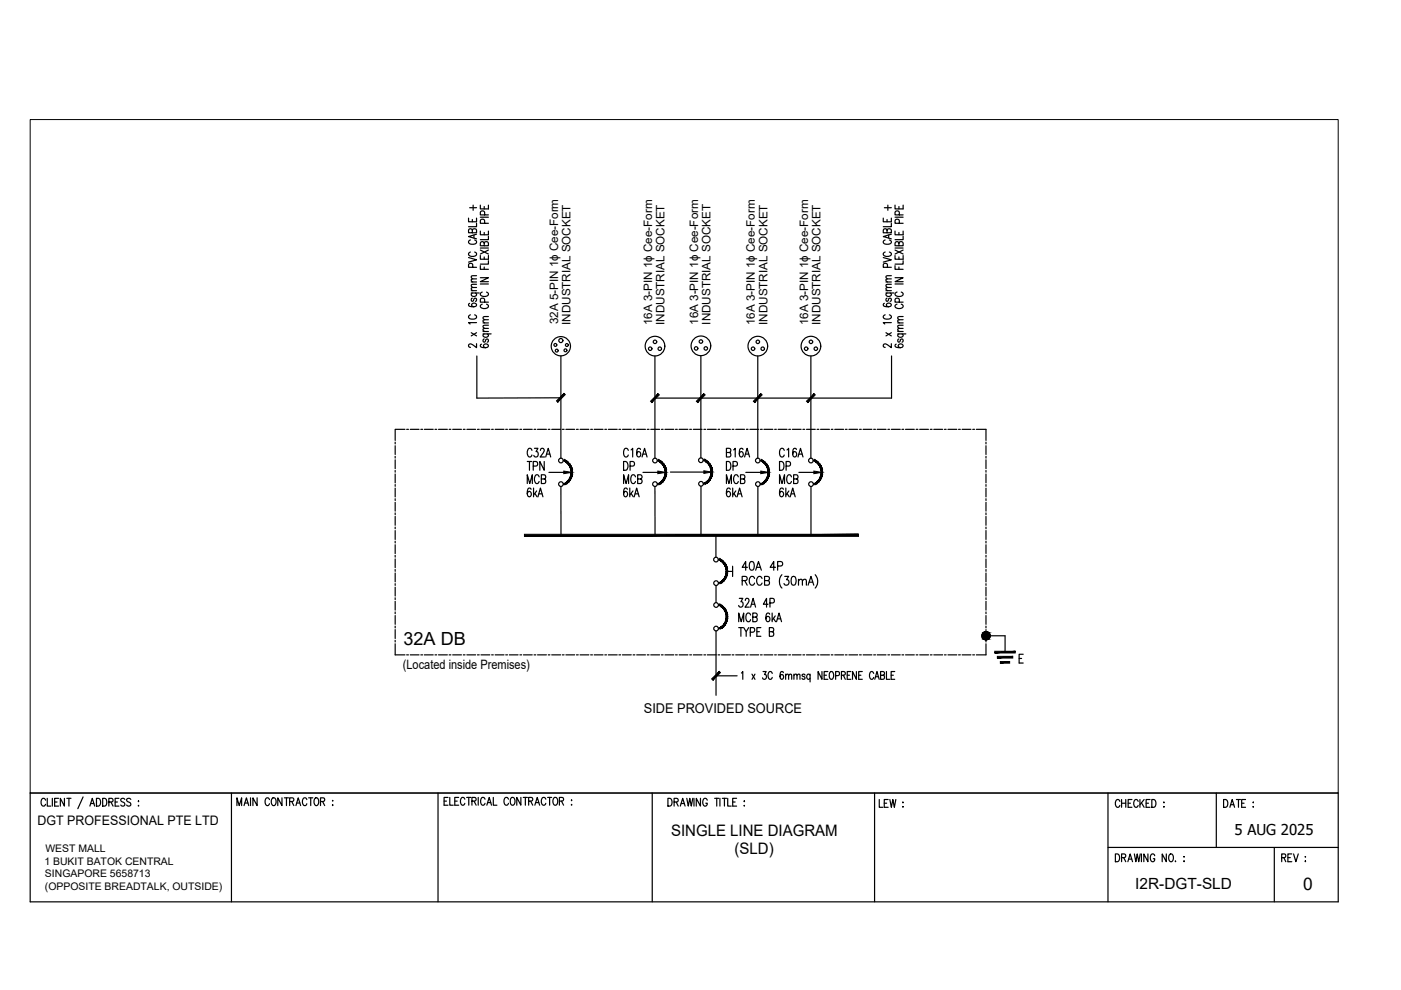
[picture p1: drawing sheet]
<svg xmlns="http://www.w3.org/2000/svg" width="297mm" height="210mm" viewBox="0 0 297 210" stroke-linecap="round" stroke-linejoin="round" font-family="sans-serif">
<!-- layer: SLD -->
<g fill="#000" stroke="#000" stroke-width=".21">
<path d="M119.5 99.9l1.7 .3-1.7 .2zM139.5 99.9l1.7 .3-1.7 .2zM149.2 99.8l1.7 .3-1.7 .3zM161.3 99.9l1.7 .3-1.7 .2zM172.6 99.9l1.7 .3-1.7 .2z"/>
<path d="M111.2 113.3v.4l70.8-.4zM111.2 113.7l70.8-.4v.4z"/>
</g>
<!-- layer: SLD-LINE -->
<g fill="none" stroke="#000" stroke-width=".25">
<path d="M118.9 75.5v21.6M138.9 75.5v21.6M148.6 75.4v21.7M160.7 75.5v21.6M171.9 75.5v21.6M118.9 103.2v10.3M138.9 103.2v10.3M148.6 103.1v10.3M151.8 113.5v4.6M160.7 103.2v10.3M171.9 103.2v10.3M151.8 124.1v3.7"/>
<path d="M151.8 133.8v13.6"/>
</g>
<!-- layer: E-SLD-LEGENDF -->
<g fill="#000" stroke="#000" stroke-width=".21">
<path d="M208.9 135.6h.4zM208.9 134h.3z"/>
<path d="M119.6 102.5h.6l-.4 .3zM119.6 102.5h.6l-.2-.2zM120 102.3l.5-.1-.3 .3zM120 102.3l.5-.1-.2-.2zM120.3 102l.5-.1-.3 .3zM120.6 101.7l-.3 .3 .5-.1zM120.6 101.7l.5-.2-.3 .4zM120.8 101.4l-.2 .3 .5-.2zM120.8 101.4l.4-.3-.1 .4zM121 101l-.2 .4 .4-.3zM121 101l.4-.4-.2 .5zM121.1 100.6l-.1 .4 .4-.4zM121.4 100.2v.4h-.3zM121.1 100.2v.4l.3-.4zM121.4 99.7v.5h-.3zM121.1 99.7v.5l.3-.5zM121.2 99.2l.2 .5h-.3zM121 99.3l.1 .4 .1-.5zM121.1 98.8l.1 .4-.2 .1zM120.8 98.9l.2 .4 .1-.5zM120.8 98.4l.3 .4-.3 .1zM120.6 98.6l.2 .3v-.5zM120.5 98.1l.3 .3-.2 .2zM120.5 98.1l-.2 .2 .3 .3zM120.2 97.8l.3 .3-.2 .2zM120.2 97.8l-.2 .2 .3 .3zM119.8 97.5l.4 .3-.2 .2zM119.8 97.5l-.2 .3 .4 .2z"/>
<path d="M139.6 102.5h.5l-.4 .3zM139.6 102.5h.5l-.2-.2zM139.9 102.3l.6-.1-.4 .3zM139.9 102.3l.6-.1-.3-.2zM140.2 102l.6-.1-.3 .3zM140.5 101.7l-.3 .3 .6-.1zM140.5 101.7l.5-.2-.2 .4zM140.7 101.4l-.2 .3 .5-.2zM140.7 101.4l.5-.3-.2 .4zM140.9 101l-.2 .4 .5-.3zM140.9 101l.4-.4-.1 .5zM141 100.6l-.1 .4 .4-.4zM141.3 100.2v.4h-.3zM141 100.2v.4l.3-.4zM141.3 99.7v.5h-.3zM141 99.7v.5l.3-.5zM141.2 99.2l.1 .5h-.3zM140.9 99.3l.1 .4 .2-.5zM141 98.8l.2 .4-.3 .1zM140.7 98.9l.2 .4 .1-.5zM140.8 98.4l.2 .4-.3 .1zM140.5 98.6l.2 .3 .1-.5zM140.5 98.1l.3 .3-.3 .2zM140.2 98.3l.3 .3v-.5zM140.1 97.8l.4 .3-.3 .2zM140.1 97.8l-.2 .2 .3 .3zM139.7 97.5l.4 .3-.2 .2zM139.7 97.5l-.1 .3 .3 .2z"/>
<path d="M149.3 102.5h.5l-.3 .2zM149.3 102.5h.5l-.1-.3zM149.7 102.2h.5l-.4 .3zM149.7 102.2h.5l-.2-.2zM150 102l.5-.2-.3 .4zM150.3 101.7l-.3 .3 .5-.2zM150.3 101.7l.5-.3-.3 .4zM150.5 101.3l-.2 .4 .5-.3zM150.5 101.3l.4-.3-.1 .4zM150.6 100.9l-.1 .4 .4-.3zM150.6 100.9l.4-.3-.1 .4zM150.7 100.5l-.1 .4 .4-.3zM151.1 100.1l-.1 .5-.3-.1zM150.8 100.1l-.1 .4 .4-.4zM151 99.6l.1 .5h-.3zM150.7 99.7l.1 .4 .2-.5zM150.9 99.2l.1 .4-.3 .1zM150.6 99.3l.1 .4 .2-.5zM150.8 98.8l.1 .4-.3 .1zM150.5 98.9l.1 .4 .2-.5zM150.5 98.4l.3 .4-.3 .1zM150.3 98.5l.2 .4v-.5zM150.2 98l.3 .4-.2 .1zM150.2 98l-.2 .2 .3 .3zM149.8 97.7l.4 .3-.2 .2zM149.8 97.7l-.1 .2 .3 .3zM149.5 97.4l.3 .3-.1 .2zM149.5 97.4l-.2 .3 .4 .2z"/>
<path d="M161.4 102.5h.5l-.4 .3zM161.4 102.5h.5l-.2-.2zM161.7 102.3l.6-.1-.4 .3zM161.7 102.3l.6-.1-.2-.2zM162.1 102l.5-.1-.3 .3zM162.3 101.7l-.2 .3 .5-.1zM162.3 101.7l.5-.2-.2 .4zM162.5 101.4l-.2 .3 .5-.2zM162.5 101.4l.5-.3-.2 .4zM162.7 101l-.2 .4 .5-.3zM162.7 101l.4-.4-.1 .5zM162.8 100.6l-.1 .4 .4-.4zM163.1 100.2v.4h-.3zM162.8 100.2v.4l.3-.4zM163.1 99.7v.5h-.3zM162.8 99.7v.5l.3-.5zM163 99.2l.1 .5h-.3zM162.7 99.3l.1 .4 .2-.5zM162.8 98.8l.2 .4-.3 .1zM162.5 98.9l.2 .4 .1-.5zM162.6 98.4l.2 .4-.3 .1zM162.3 98.6l.2 .3 .1-.5zM162.3 98.1l.3 .3-.3 .2zM162.3 98.1l-.2 .2 .2 .3zM161.9 97.8l.4 .3-.2 .2zM161.9 97.8l-.2 .2 .4 .3zM161.5 97.5l.4 .3-.2 .2zM161.5 97.5l-.1 .3 .3 .2z"/>
<path d="M172.6 102.5h.6l-.4 .3zM172.6 102.5h.6l-.2-.2zM173 102.3l.5-.1-.3 .3zM173 102.3l.5-.1-.2-.2zM173.3 102l.5-.1-.3 .3zM173.6 101.7l-.3 .3 .5-.1zM173.6 101.7l.5-.2-.3 .4zM173.8 101.4l-.2 .3 .5-.2zM173.8 101.4l.5-.3-.2 .4zM174 101l-.2 .4 .5-.3zM174 101l.4-.4-.1 .5zM174.1 100.6l-.1 .4 .4-.4zM174.4 100.2v.4h-.3zM174.1 100.2v.4l.3-.4zM174.4 99.7v.5h-.3zM174.1 99.7v.5l.3-.5zM174.3 99.2l.1 .5h-.3zM174 99.3l.1 .4 .2-.5zM174.1 98.8l.2 .4-.3 .1zM173.8 98.9l.2 .4 .1-.5zM173.8 98.4l.3 .4-.3 .1zM173.6 98.6l.2 .3v-.5zM173.5 98.1l.3 .3-.2 .2zM173.5 98.1l-.2 .2 .3 .3zM173.2 97.8l.3 .3-.2 .2zM173.2 97.8l-.2 .2 .3 .3zM172.8 97.5l.4 .3-.2 .2zM172.8 97.5l-.2 .3 .4 .2z"/>
<path d="M152.5 123.5h.5l-.3 .3zM152.5 123.5h.5l-.1-.2zM152.9 123.3l.5-.1-.4 .3zM152.9 123.3l.5-.1-.2-.2zM153.2 123l.5-.1-.3 .3zM153.5 122.7l-.3 .3 .5-.1zM153.5 122.7l.5-.2-.3 .4zM153.7 122.4l-.2 .3 .5-.2zM153.7 122.4l.4-.3-.1 .4zM153.8 122l-.1 .4 .4-.3zM153.8 122l.4-.4-.1 .5zM153.9 121.6l-.1 .4 .4-.4zM154.3 121.2l-.1 .4h-.3zM154 121.2l-.1 .4 .4-.4zM154.2 120.7l.1 .5h-.3zM153.9 120.7l.1 .5 .2-.5zM154.1 120.2l.1 .5h-.3zM153.8 120.3l.1 .4 .2-.5zM154 119.8l.1 .4-.3 .1zM153.7 119.9l.1 .4 .2-.5zM153.7 119.4l.3 .4-.3 .1zM153.5 119.6l.2 .3v-.5zM153.4 119.1l.3 .3-.2 .2zM153.4 119.1l-.2 .2 .3 .3zM153 118.8l.4 .3-.2 .2zM153 118.8l-.1 .2 .3 .3zM152.7 118.5l.3 .3-.1 .2zM152.7 118.5l-.2 .3 .4 .2z"/>
<path d="M152.5 133.2h.6l-.4 .2zM152.5 133.2h.6l-.2-.3zM152.9 132.9h.5l-.3 .3zM152.9 132.9h.5l-.2-.2zM153.2 132.7l.5-.2-.3 .4zM153.5 132.3l-.3 .4 .5-.2zM153.5 132.3l.5-.2-.3 .4zM153.7 132l-.2 .3 .5-.2zM153.7 132l.4-.3-.1 .4zM153.8 131.6l-.1 .4 .4-.3zM153.8 131.6l.4-.4-.1 .5zM154 131.2l-.2 .4 .4-.4zM154.3 130.8l-.1 .4h-.2zM154 130.8v.4l.3-.4zM154.2 130.3l.1 .5h-.3zM154 130.4v.4l.2-.5zM154.1 129.9l.1 .4-.2 .1zM153.8 130l.2 .4 .1-.5zM154 129.4l.1 .5-.3 .1zM153.7 129.6l.1 .4 .2-.6zM153.7 129l.3 .4-.3 .2zM153.5 129.2l.2 .4v-.6zM153.4 128.7l.3 .3-.2 .2zM153.4 128.7l-.2 .2 .3 .3zM153.1 128.4l.3 .3-.2 .2zM153.1 128.4l-.2 .2 .3 .3zM152.7 128.1l.4 .3-.2 .2zM152.7 128.1l-.2 .3 .4 .2z"/>
<path d="M208.9 135.6l.3 .1zM208.9 135.7h.3z"/>
<path d="M208.9 134h.4zM208.9 134h.4z"/>
<path d="M208.9 134h.4zM208.8 134h.5z"/>
<path d="M208.8 134h.6zM208.7 134h.7z"/>
<path d="M208.8 135.6h.5zM208.8 135.6h.5z"/>
<path d="M208.7 134l.8 .1zM208.6 134.1h.9z"/>
<path d="M208.7 135.6h.7zM208.7 135.6h.6z"/>
<path d="M208.6 134.1h1zM208.6 134.1h1z"/>
<path d="M208.6 135.5h.9zM208.6 135.5l.8 .1z"/>
<path d="M208.6 134.1l1 .1zM208.5 134.2h1.1z"/>
<path d="M208.6 135.5h1zM208.6 135.5h.9z"/>
<path d="M208.5 134.2h1.2zM208.4 134.2h1.3z"/>
<path d="M208.5 135.5h1.1zM208.5 135.5h1.1z"/>
<path d="M208.4 134.2l1.3 .1zM208.4 134.2l1.3 .1z"/>
<path d="M208.4 135.4h1.3zM208.4 135.4l1.2 .1z"/>
<path d="M208.4 134.3h1.4zM208.4 134.3h1.4z"/>
<path d="M208.4 135.3h1.3zM208.4 135.3l1.3 .1z"/>
<path d="M208.4 134.3l1.4 .1zM208.4 134.3l1.4 .1z"/>
<path d="M208.4 135.3h1.4zM208.4 135.3h1.3z"/>
<path d="M208.3 134.4l1.6 .1zM208.3 134.4l1.6 .1z"/>
<path d="M208.3 135.2h1.5zM208.3 135.2l1.5 .1z"/>
<path d="M208.3 134.5l1.6 .1zM208.3 134.5l1.6 .1z"/>
<path d="M208.3 135.1h1.6zM208.3 135.1l1.5 .1z"/>
<path d="M208.2 134.6h1.7zM208.2 134.6h1.7z"/>
<path d="M208.2 135h1.7zM208.2 135l1.7 .1z"/>
<path d="M208.2 134.6l1.7 .1zM208.2 134.6l1.7 .1z"/>
<path d="M208.2 134.7l1.7 .1zM208.2 134.7l1.7 .1z"/>
<path d="M208.2 134.9l1.7 .1zM208.2 134.9l1.7 .1z"/>
<path d="M208.2 135h1.7zM208.2 135h1.7z"/>
<path d="M208.2 134.8h1.7zM208.2 134.8l1.7 .1z"/>
<path d="M210.9 138.1v.3l4.4-.3zM210.9 138.4l4.4-.3v.3z"/>
<path d="M211.5 139.2v.3l3.2-.3zM211.5 139.5l3.2-.3v.3z"/>
<path d="M212.1 140.3v.3l2-.3zM212.1 140.6l2-.3v.3z"/>
</g>
<g fill="none" stroke="#000" stroke-width=".25">
<path d="M154.1 121.2h1.2M155.3 120.1v2.1M209 134.8h4.1v3.5"/>
<circle cx="151.8" cy="118.6" r=".5"/>
<circle cx="151.8" cy="123.6" r=".5"/>
<circle cx="209.1" cy="134.8" r=".86"/>
</g>
<!-- layer: SLD-TXT -->
<g fill="none" stroke="#000" stroke-width=".25">
<path d="M99.3 46.2v.8h1.7v-.8M99.3 54.6l1.7 .5-1.7 .5M99.6 44h1.4M99.7 53.4a.48 .48 0 0 0-.3 .6 .48 .48 0 0 0 .6 .4h.4a.48 .48 0 0 0 .6-.4 .48 .48 0 0 0-.4-.6M99.7 50.9a.47 .47 0 0 0-.4 .6 .47 .47 0 0 0 .7 .3h.4a.47 .47 0 0 0 .6-.3 .47 .47 0 0 0-.4-.6M99.9 59.8h1.1M100.1 48.8l.4-.3 .5 .1v.2v.6h-1.7l.1-.8h.7v.8M100.1 46.5v.5M100.2 56.7l-.1-.7-.2-.2-.5 .2-.1 .7h1.7M100.3 43.5v1.1M100.5 49.8v.7M101 49.6l-1.7 .6 1.7 .4"/>
<path d="M101 59.1l-1 .1-.1 .3 .3 .3M101 58.5h-1l-.1 .3 .3 .3M101 47.3v.8h-1.7M101.8 52.6h1.8M101.8 46.1h1.8M101.8 53l1.8 .9M101.8 58.9h1.8l-1.8 .8h1.8M101.8 56.3v.8h1.8M101.8 54.2v.8h1.8v-.8M101.8 49v.8h1.8v-.8M101.8 43.5v.8h1.8v-.8M102.7 51.6l.3-.4 .4 .1 .2 .3v.5h-1.8l.1-.7 .3-.2 .4 .2 .1 .7"/>
<path d="M102.7 43.8v.5M102.7 49.3v.5M102.7 54.5v.5M102.7 56.6v.5M102.8 47.3l-.1-.7-.3-.1-.5 .1-.1 .7h1.8M102.8 45.6l-.1-.8-.3-.1-.5 .1-.1 .8h1.8M103.6 55.3v.7h-1.8M103.6 50.1v.7h-1.8M103.6 53l-1.8 .9M187.3 54.6l1.7 .5-1.7 .5M187.3 46.2v.8h1.7v-.8M187.5 44h1.5"/>
<path d="M187.7 53.4a.49 .49 0 0 0-.4 .6 .49 .49 0 0 0 .6 .4h.4a.48 .48 0 0 0 .7-.4 .48 .48 0 0 0-.4-.6M187.7 50.9a.48 .48 0 0 0-.4 .6 .48 .48 0 0 0 .6 .3h.4a.48 .48 0 0 0 .7-.3 .48 .48 0 0 0-.4-.6M187.8 59.8h1.2M188.1 48.8l.3-.3 .5 .1 .1 .2v.6h-1.7l.1-.8h.6l.1 .8M188.1 46.5v.5M188.2 56.7l-.1-.7-.3-.2-.4 .2-.1 .7h1.7M188.2 43.5v1.1M188.4 49.8v.7M189 47.3v.8h-1.7M189 59.1l-1.1 .1-.1 .3 .4 .3M189 58.5h-1.1l-.1 .3 .4 .3M189 49.6l-1.7 .6 1.7 .4"/>
<path d="M189.8 58.9h1.7l-1.7 .8h1.7M189.8 56.3v.8h1.7M189.8 54.2v.8h1.7v-.8M189.8 49v.8h1.7v-.8M189.8 43.5v.8h1.7v-.8M189.8 53l1.7 .9M189.8 52.6h1.7M189.8 46.1h1.7M190.6 51.6l.3-.4 .4 .1 .2 .3v.5h-1.7l.1-.7 .2-.2 .4 .2 .1 .7M190.6 43.8v.5M190.6 49.3v.5M190.6 54.5v.5"/>
<path d="M190.6 56.6v.5M190.7 47.3l-.1-.7-.3-.1-.4 .1-.1 .7h1.7M190.7 45.6l-.1-.8-.3-.1-.4 .1-.1 .8h1.7M191.5 55.3v.7h-1.7M191.5 50.1v.7h-1.7M191.5 53l-1.7 .9M99.6 64.3l-.3 .4a1.16 1.16 0 0 0 1.7 0 .5 .5 0 0 0-.6-.4 .5 .5 0 0 0-.3 .6l.4 .1M99.7 66.8a.47 .47 0 0 0-.4 .5 .47 .47 0 0 0 .7 .4h.4a.47 .47 0 0 0 .6-.4 .47 .47 0 0 0-.4-.5M99.9 62.1h1.7M99.9 61.6h1.1M99.9 70.5l1.1 .7M100.1 63.2a.35 .35 0 0 0-.2 .4 .35 .35 0 0 0 .2 .3l.3-.2 .1-.4 .3-.1a.35 .35 0 0 1 .3 .4 .35 .35 0 0 1-.3 .3"/>
<path d="M100.1 62.1l-.1 .1a.51 .51 0 0 0 .5 .7 .51 .51 0 0 0 .5-.7l-.2-.1M101 61h-1l-.1 .3 .3 .3M101 60.3h-1l-.1 .4 .3 .3M101 68.4h-1.7l.4 .3M101 70.5l-1.1 .7M101 72.9v.8l-.8-.6-.5-.2-.4 .3v.2l.4 .3M101.8 60.2h1.8M102.1 73l-.3 .4a1.06 1.06 0 0 0 1.8-.1 .5 .5 0 0 0-.6-.4 .5 .5 0 0 0-.4 .6l.4 .2M102.2 64.5a.49 .49 0 0 0-.3 .6 .49 .49 0 0 0 .6 .3h.4a.49 .49 0 0 0 .6-.3 .49 .49 0 0 0-.3-.6M102.2 61.9a.49 .49 0 0 0-.3 .6 .49 .49 0 0 0 .6 .4h.4a.49 .49 0 0 0 .6-.4 .49 .49 0 0 0-.3-.6M102.4 70.8h1.7M102.4 70.3h1.2"/>
<path d="M102.4 68.5h1.2M102.7 71.9a.35 .35 0 0 0-.3 .3 .35 .35 0 0 0 .3 .4l.4-.7h.2a.35 .35 0 0 1 .3 .3 .35 .35 0 0 1-.3 .4M102.7 70.8l-.2 .1a.55 .55 0 0 0 .4 .7 .55 .55 0 0 0 .7-.4l-.3-.4M102.8 64.1l-.1-.8-.3-.1-.5 .1-.1 .8h1.8M103.6 69.6l-1.1 .1-.1 .3 .4 .3M103.6 69h-1.1l-.1 .3 .4 .3M103.6 67.8l-1.1 .1-.1 .2 .4 .4M103.6 67.1l-1.1 .1-.1 .3 .4 .3M187.5 64.3l-.2 .4a1.06 1.06 0 0 0 1.7-.1 .51 .51 0 0 0-.6-.3 .51 .51 0 0 0-.4 .6l.4 .1M187.7 66.8a.48 .48 0 0 0-.4 .6 .48 .48 0 0 0 .6 .3h.4a.48 .48 0 0 0 .7-.4 .48 .48 0 0 0-.4-.5M187.8 70.5l1.2 .7M187.8 62.1h1.7"/>
<path d="M187.8 61.6h1.2M188.1 63.2a.35 .35 0 0 0-.3 .4 .35 .35 0 0 0 .3 .3l.2-.2 .2-.4 .2-.1a.35 .35 0 0 1 .3 .4 .35 .35 0 0 1-.3 .3M188.1 62.1l-.2 .1a.55 .55 0 0 0 .4 .7 .55 .55 0 0 0 .7-.4l-.3-.4M189 70.5l-1.2 .7M189 72.9v.8l-.8-.6-.6-.2-.3 .3v.2l.4 .3M189 61h-1.1l-.1 .3 .4 .3M189 60.3h-1.1l-.1 .4 .4 .3M189 68.4h-1.7l.3 .3M189.8 60.2h1.7M190 73l-.2 .4a1.06 1.06 0 0 0 1.7-.1 .5 .5 0 0 0-.6-.4 .5 .5 0 0 0-.4 .6l.4 .2M190.2 64.5a.48 .48 0 0 0-.4 .6 .48 .48 0 0 0 .6 .3h.4a.49 .49 0 0 0 .7-.3 .49 .49 0 0 0-.4-.6M190.2 61.9a.48 .48 0 0 0-.4 .6 .48 .48 0 0 0 .6 .4h.4a.49 .49 0 0 0 .7-.4 .49 .49 0 0 0-.4-.6"/>
<path d="M190.3 70.8h1.8M190.3 70.3h1.2M190.3 68.5h1.2M190.6 71.9a.35 .35 0 0 0-.3 .3 .35 .35 0 0 0 .3 .4l.4-.7h.2a.36 .36 0 0 1 .3 .3 .36 .36 0 0 1-.3 .4M190.6 70.8l-.2 .1a.55 .55 0 0 0 .4 .7 .55 .55 0 0 0 .7-.4l-.3-.4M190.7 64.1l-.1-.8-.3-.1-.4 .1-.1 .8h1.7M191.5 69.6l-1.1 .1-.1 .3 .4 .3M191.5 69h-1.1l-.1 .3 .4 .3M191.5 67.8l-1.1 .1-.1 .2 .4 .4M191.5 67.1l-1.1 .1-.1 .3 .4 .3M111.8 97.8h.9M112.3 97.8v1.9"/>
<path d="M112.8 95.5a.46 .46 0 0 0-.7-.4 1.26 1.26 0 0 0 .1 1.8 .48 .48 0 0 0 .6-.4M113.1 98.8l.8-.1 .1-.2-.1-.5-.8-.2v1.9M113.3 95.1h.8l-.4 .7a.54 .54 0 0 1 .4 .8 .54 .54 0 0 1-.9 0M114.6 95.5v-.3a.42 .42 0 0 1 .6-.1 .42 .42 0 0 1 .1 .7l-.8 1.1h1M115.4 97.8v1.9l-.9-1.9v1.9M115.7 96.9l.5-1.8 .6 1.8M115.9 96.3h.7M132.2 97.8a1.01 1.01 0 0 1 1 .7 1.01 1.01 0 0 1-.3 1.1l-.7 .1zM133.2 95.5a.48 .48 0 0 0-.7-.4 1.31 1.31 0 0 0 .1 1.8l.4-.1 .2-.3M133.6 98.8l.8-.1 .1-.2-.1-.5-.8-.2v1.9M133.8 95.4l.3-.3v1.8M135.8 95.3l-.1-.2h-.3a1.12 1.12 0 0 0 .1 1.8 .54 .54 0 0 0 .3-.7 .54 .54 0 0 0-.6-.4l-.2 .5"/>
<path d="M136.1 96.9l.6-1.8 .5 1.8M136.3 96.3h.7M154 97.8a1.01 1.01 0 0 1 1 .7 1.01 1.01 0 0 1-.3 1.1l-.7 .1zM154 95.9l.8-.1 .1-.2-.1-.5h-.8v1.8h.6l.3-.2v-.4l-.3-.4M155.4 98.8l.8-.1 .1-.2-.1-.5-.8-.2v1.9M155.5 95.4l.4-.3v1.8M157.5 95.3a.36 .36 0 0 0-.6-.2l-.2 .7 .1 .8a.38 .38 0 0 0 .4 .3 .38 .38 0 0 0 .3-.3l.1-.3a.46 .46 0 0 0-.5-.5l-.4 .5M157.9 96.9l.5-1.8 .5 1.8M158.1 96.3h.6M165.3 97.8a1 1 0 0 1 .9 .7 1 1 0 0 1-.3 1.1l-.6 .1zM166.3 95.5a.52 .52 0 0 0-.7-.4 .52 .52 0 0 0-.3 .7v.4a.52 .52 0 0 0 .3 .7 .52 .52 0 0 0 .7-.4M166.7 98.8l.8-.1 .1-.2-.1-.5-.2-.2h-.6v1.9"/>
<path d="M166.9 95.4l.3-.3v1.8M168.9 95.3a.36 .36 0 0 0-.6-.2l-.2 .7v.8a.38 .38 0 0 0 .4 .3 .38 .38 0 0 0 .4-.3v-.3a.46 .46 0 0 0-.4-.5l-.4 .5M169.2 96.9l.5-1.8 .6 1.8M169.4 96.3h.7M111.8 102.5v-1.8l.5 1.8 .6-1.8v1.8M112.6 103.8l-.1-.2-.3-.1a1.15 1.15 0 0 0 .1 1.8 .54 .54 0 0 0 .4-.6 .54 .54 0 0 0-.7-.4l-.2 .4M113.1 103.5v1.8M113.4 104.6l.5 .7M113.8 104.1l-.7 .9M114.1 105.3l.5-1.8 .5 1.8M114.2 104.7h.7M114.3 101.1a.46 .46 0 0 0-.7-.4 1.28 1.28 0 0 0 .1 1.8 .48 .48 0 0 0 .6-.4"/>
<path d="M114.8 101.6l.8-.1 .1-.3-.1-.5h-.8v1.8h.6l.2-.1 .1-.5-.3-.3M132.2 102.5v-1.8l.5 1.8 .6-1.8v1.8M133 103.8l-.1-.2-.3-.1a1.31 1.31 0 0 0 0 1.8 .6 .6 0 0 0 .5-.5 .6 .6 0 0 0-.5-.6l-.4 .5M133.5 103.5v1.8M133.8 104.6l.5 .7M134.2 104.1l-.7 .9M134.5 105.3l.5-1.8 .5 1.8M134.7 104.7h.6M134.7 101.1a.52 .52 0 0 0-.6-.4 .52 .52 0 0 0-.4 .7v.4a.52 .52 0 0 0 .4 .7 .52 .52 0 0 0 .6-.4M135.2 101.6l.8-.1 .1-.3-.1-.5h-.8v1.8h.6l.2-.1 .1-.5-.3-.3M154 102.5v-1.8l.5 1.8 .6-1.8v1.8M154.8 103.8v-.2l-.4-.1a1.15 1.15 0 0 0 .1 1.8 .54 .54 0 0 0 .4-.6 .54 .54 0 0 0-.7-.4l-.2 .4"/>
<path d="M155.3 103.5v1.8M155.6 104.6l.5 .7M156 104.1l-.7 .9M156.3 105.3l.5-1.8 .5 1.8M156.5 104.7h.6M156.5 101.1a.46 .46 0 0 0-.7-.4 1.28 1.28 0 0 0 .1 1.8 .48 .48 0 0 0 .6-.4M157 101.6l.8-.1 .1-.3-.1-.5h-.8v1.8h.6a.51 .51 0 0 0 .3-.5 .51 .51 0 0 0-.3-.4M159.1 119.1h.4a1.13 1.13 0 0 1 0 1.8h-.2a1.3 1.3 0 0 1-.2-1.8zM165.3 102.5v-1.8l.5 1.8 .5-1.8v1.8M166.1 103.8l-.1-.2-.3-.1a1.15 1.15 0 0 0 0 1.8 .54 .54 0 0 0 .4-.6 .54 .54 0 0 0-.6-.4l-.2 .4M166.6 103.5v1.8M166.9 104.6l.4 .7"/>
<path d="M167.3 104.1l-.7 .9M167.5 105.3l.6-1.8 .5 1.8M167.7 104.7h.7M167.8 101.1a.52 .52 0 0 0-.7-.4 .52 .52 0 0 0-.3 .7v.4a.52 .52 0 0 0 .4 .7 .52 .52 0 0 0 .6-.4M168.3 101.6l.8-.1 .1-.3-.1-.5h-.8v1.8h.6a.51 .51 0 0 0 .3-.5 .51 .51 0 0 0-.3-.4M156.6 131.8v-1.8l.5 1.8 .6-1.8v1.8M156.6 133.1h1M156.7 126.9h.8l-.4 .7a.53 .53 0 0 1 .4 .8 .53 .53 0 0 1-.9 0M157.1 133.1v1.8M157.4 123.1l.9-.1 .1-.3-.1-.4-.9-.1v1.9M157.7 133.1l.5 .8v1M157.9 123.1l.5 1"/>
<path d="M158 127.3l.3-.4 .4 .1 .1 .2-.2 .6-.6 .9h.9M158.5 120.3h-1.1l.7-1.2v1.8M158.7 133.1l-.5 .8M159.1 134h.6l.2-.1 .1-.5-.1-.2-.8-.1v1.8M159.1 128.7l.6-1.8 .5 1.8M159.1 130.4a.52 .52 0 0 0-.6-.4 .52 .52 0 0 0-.4 .7v.4a.52 .52 0 0 0 .4 .7 .52 .52 0 0 0 .6-.4M159.3 128.1h.7M159.6 130.8h.8l.1-.3v-.4l-.3-.1h-.6v1.8h.6l.3-.2v-.4l-.3-.4M160 122.7a.58 .58 0 0 0-.7-.5 .58 .58 0 0 0-.4 .7v.5a.58 .58 0 0 0 .4 .7 .58 .58 0 0 0 .7-.5M160.2 120.9l.6-1.8 .6 1.8M160.4 120.3h.8M160.5 133.9h.5"/>
<path d="M161.3 133.1h-.8v1.8h.8M161.6 122.7a.59 .59 0 0 0-.7-.5 .59 .59 0 0 0-.5 .7v.5a.59 .59 0 0 0 .5 .7 .59 .59 0 0 0 .7-.5M162.1 123.1l.9-.1 .1-.3v-.3l-.3-.2h-.7v1.9h.7a.5 .5 0 0 0 .4-.5 .5 .5 0 0 0-.4-.5M162.8 128.1h-1l.7-1.2v1.8M163.1 133.9h.8l.1-.3-.1-.4-.8-.1v1.8h.6l.3-.2v-.4l-.3-.4M163.2 130.2a.36 .36 0 0 0-.6-.1l-.1 .2a1.23 1.23 0 0 0 .3 1.5 .54 .54 0 0 0 .4-.6 .54 .54 0 0 0-.6-.4l-.2 .4M163.2 127.8h.8l.2-.3-.2-.5-.8-.1v1.8M163.7 130v1.8M164 131.1l.5 .7M164.4 130.6l-.7 .9M164.4 120.3h-1.1l.7-1.2v1.8M164.6 131.8l.6-1.8 .5 1.8"/>
<path d="M164.8 131.2h.7M164.9 120h.7a.48 .48 0 0 0 .4-.5 .48 .48 0 0 0-.4-.4h-.7v1.8M165.8 121.8a2.14 2.14 0 0 0 0 2.9M166.4 122.2h.8l-.4 .7a.56 .56 0 0 1 .4 .9 .56 .56 0 0 1-1-.1M167.9 122.3l.4-.1a1.15 1.15 0 0 1 0 1.9h-.1a1.07 1.07 0 0 1-.4-1.5zM169.3 123.2l.4-.4 .4 .1v1.2M169.3 122.8v1.3M170.1 123.2l.4-.4 .4 .1 .1 1.2M171.3 124.1l.6-1.9 .6 1.9M171.6 123.4h.7M172.8 121.8a2.14 2.14 0 0 1 0 2.9M216.1 139.6h.5"/>
<path d="M216.9 138.7h-.8v1.9h.8M151.8 143.3h4.5M157.2 142.7l.3-.3v1.6M159.4 142.9l.7 1.1M160.1 142.9l-.7 1.1M161.8 142.4h.6l-.3 .6a.47 .47 0 0 1 .4 .7 .47 .47 0 0 1-.8 0M163.7 142.8a.46 .46 0 0 0-.5-.4 .46 .46 0 0 0-.4 .6v.4a.46 .46 0 0 0 .4 .6 .46 .46 0 0 0 .5-.4M166.1 142.6l-.4-.2a1.02 1.02 0 0 0 .1 1.6 .49 .49 0 0 0 .3-.6 .49 .49 0 0 0-.5-.3l-.2 .4M166.6 143.2l.3-.3 .2 .1 .1 1M166.6 142.9v1.1M167.2 143.2l.3-.3 .3 .1 .1 1M168.3 143.2l.3-.3 .3 .1 .1 1"/>
<path d="M168.3 142.9v1.1M169 143.2l.3-.3 .3 .1v1M170.7 143.2a.34 .34 0 0 0-.6-.2v.3l.5 .3 .1 .2a.34 .34 0 0 1-.6 .1l-.1-.1M171.8 143.2l-.2-.2a.53 .53 0 0 0-.6 .4 .53 .53 0 0 0 .3 .6l.5-.2M171.8 142.9v1.7M174.3 142.4v1.6l-.9-1.6v1.6M174.7 143.2h.5M175.5 142.4h-.8v1.6h.8M176.1 142.5l.1-.1a.92 .92 0 0 1 .3 1.5l-.1 .1a.91 .91 0 0 1-.3-1.5zM177.2 143.2h.7v-.7l-.7-.1v1.6M178.4 143.2l.7-.1 .1-.6-.8-.1v1.6M178.8 143.2l.4 .8"/>
<path d="M179.6 143.2h.5M180.4 142.4h-.8v1.6h.8M181.6 142.4v1.6l-.9-1.6v1.6M182.1 143.2h.4M182.8 142.4h-.7v1.6h.7M185.2 142.8a.46 .46 0 0 0-.5-.4 .46 .46 0 0 0-.4 .6v.4a.46 .46 0 0 0 .4 .6 .46 .46 0 0 0 .5-.4M185.5 144l.4-1.6 .5 1.6M185.6 143.5h.6M186.7 143.2l.7-.1 .1-.6-.8-.1v1.6h.5l.3-.1v-.6l-.3-.1M187.9 142.4v1.6h.7M188.9 143.2h.5M189.7 142.4h-.8v1.6h.8"/>
</g>
<!-- layer: SLD -->
<g fill="none" stroke="#000" stroke-width=".25">
<path d="M101.1 75.5v8.9M189 75.5v8.9h-50.1M116.4 100.2h3.1M136.3 100.2h3.2M142.1 100.1h7.1M158.1 100.2h3.2M169.4 100.2h3.2"/>
<circle cx="138.9" cy="73.4" r="2.09"/>
<circle cx="148.6" cy="73.3" r="2.09"/>
<circle cx="160.7" cy="73.4" r="2.09"/>
<circle cx="171.9" cy="73.4" r="2.09"/>
<circle cx="118.9" cy="97.6" r=".5"/>
<circle cx="138.9" cy="97.6" r=".5"/>
<circle cx="148.6" cy="97.6" r=".5"/>
<circle cx="160.7" cy="97.6" r=".5"/>
<circle cx="171.9" cy="97.6" r=".5"/>
<circle cx="118.9" cy="102.6" r=".5"/>
<circle cx="138.9" cy="102.6" r=".5"/>
<circle cx="148.6" cy="102.6" r=".5"/>
<circle cx="160.7" cy="102.6" r=".5"/>
<circle cx="172" cy="102.6" r=".5"/>
<circle cx="151.8" cy="128.3" r=".5"/>
<circle cx="151.8" cy="133.3" r=".5"/>
</g>
<!-- layer: SLD-TXT -->
<g fill="#000" stroke="#000" stroke-width=".21">
<path d="M118 85l.2 .3 1.4-1.9zM119.6 83.4l.3 .3-1.7 1.6z"/>
<path d="M137.9 85.1l.3 .2 1.3-1.8zM139.5 83.5l.3 .2-1.6 1.6z"/>
<path d="M147.6 85.1l.3 .2 1.3-1.8zM149.2 83.5l.3 .2-1.6 1.6z"/>
<path d="M159.7 85.1l.3 .2 1.3-1.8zM161.3 83.5l.3 .2-1.6 1.6z"/>
<path d="M171 85.1l.3 .2 1.3-1.8zM172.6 83.5l.3 .2-1.6 1.6z"/>
<path d="M150.9 143.9l.3 .3 1.3-1.8zM152.5 142.4l.2 .2-1.5 1.6z"/>
</g>
<!-- layer: E-SLD-FRAME -->
<g fill="none" stroke="#000" stroke-width=".25">
<path d="M83.8 93.7v.4M83.8 94.5v1.9M83.8 96.7v.4M83.8 97.5v1.9M83.8 99.8v.3M85.9 91h-2.1v2.4M86.2 91h.4M87 91h1.8M89.2 91h.4M90 91h1.8M92.2 91h.4M93 91h1.9"/>
<path d="M95.2 91h.4M96 91h1.8M98.2 91h.4M99 91h1.8M101.2 91h.4M102 91h1.9M104.2 91h.4M105 91h1.9M107.2 91h.4M108 91h1.8M110.2 91h.4M111 91h1.8"/>
<path d="M113.2 91h.4M114 91h1.9M116.2 91h.4M117 91h1.9M119.2 91h.4M120 91h1.8M122.2 91h.4M123 91h1.8M125.2 91h.4M126 91h1.9M128.2 91h.4M129 91h1.9"/>
<path d="M131.2 91h.4M132 91h1.8M134.2 91h.4M135 91h1.8M137.2 91h.4M138 91h1.9M140.2 91h.4M141 91h1.9M143.2 91h.4M144 91h1.8M146.2 91h.4M147 91h1.9"/>
<path d="M149.2 91h.4M150 91h1.9M152.2 91h.4M153 91h1.9M155.2 91h.4M156 91h1.8M158.2 91h.4M159 91h1.9M161.2 91h.4M162 91h1.9M164.2 91h.4M165 91h1.9"/>
<path d="M167.2 91h.4M168 91h1.8M170.2 91h.4M171 91h1.9M173.2 91h.4M174 91h1.9M176.2 91h.4M177 91h1.9M179.2 91h.4M180 91h1.8M182.2 91h.4M183 91h1.9"/>
<path d="M185.2 91h.4M186 91h1.9M188.2 91h.4M189 91h1.9M191.2 91h.4M192 91h1.9M194.2 91h.4M195 91h1.9M197.2 91h.4M198 91h1.9M200.2 91h.4M201 91h1.9"/>
<path d="M203.2 91h.4M204 91h1.9M206.2 91h.4M207 91h2v2.4M209 93.7v.4M209 94.5v1.9M209 96.7v.4M209 97.5v1.9M209 99.8v.3M83.8 100.5v1.9M83.8 102.7v.4M83.8 103.5v1.9"/>
<path d="M83.8 105.7v.4M83.8 106.5v1.9M83.8 108.7v.4M83.8 109.5v1.9M83.8 111.8v.3M83.8 112.5v1.9M83.8 114.7v.4M83.8 115.5v1.9M83.8 117.7v.4M83.8 118.5v1.9M209 100.5v1.9M209 102.7v.4"/>
<path d="M209 103.5v1.9M209 105.7v.4M209 106.5v1.9M209 108.7v.4M209 109.5v1.9M209 111.8v.3M209 112.5v1.9M209 114.7v.4M209 115.5v1.9M209 117.7v.4M209 118.5v1.9M83.8 136.5v2.3h2.1"/>
<path d="M83.8 120.7v.4M83.8 121.5v1.9M83.8 123.8v.3M83.8 124.5v1.9M83.8 126.7v.4M83.8 127.5v1.9M83.8 129.7v.4M83.8 130.5v1.9M83.8 132.8v.3M83.8 133.5v1.9M83.8 135.8v.3M86.2 138.8h.4"/>
<path d="M87 138.8h1.8M89.2 138.8h.4M90 138.8h1.8M92.2 138.8h.4M93 138.8h1.9M95.2 138.8h.4M96 138.8h1.8M98.2 138.8h.4M99 138.8h1.8M101.2 138.8h.4M102 138.8h1.9M104.2 138.8h.4"/>
<path d="M105 138.8h1.9M107.2 138.8h.4M108 138.8h1.8M110.2 138.8h.4M111 138.8h1.8M113.2 138.8h.4M114 138.8h1.9M116.2 138.8h.4M117 138.8h1.9M119.2 138.8h.4M120 138.8h1.8M122.2 138.8h.4"/>
<path d="M123 138.8h1.8M125.2 138.8h.4M126 138.8h1.9M128.2 138.8h.4M129 138.8h1.9M131.2 138.8h.4M132 138.8h1.8M134.2 138.8h.4M135 138.8h1.8M137.2 138.8h.4M138 138.8h1.9M140.2 138.8h.4"/>
<path d="M141 138.8h1.9M143.2 138.8h.4M144 138.8h1.8M146.2 138.8h.4M147 138.8h1.9M149.2 138.8h.4M150 138.8h1.9M152.2 138.8h.4M153 138.8h1.9M155.2 138.8h.4M156 138.8h1.8M158.2 138.8h.4"/>
<path d="M159 138.8h1.9M161.2 138.8h.4M162 138.8h1.9M164.2 138.8h.4M165 138.8h1.9M167.2 138.8h.4M168 138.8h1.8M170.2 138.8h.4M171 138.8h1.9M173.2 138.8h.4M174 138.8h1.9M176.2 138.8h.4"/>
<path d="M177 138.8h1.9M179.2 138.8h.4M180 138.8h1.8M182.2 138.8h.4M183 138.8h1.9M185.2 138.8h.4M186 138.8h1.9M188.2 138.8h.4M189 138.8h1.9M191.2 138.8h.4M192 138.8h1.9M194.2 138.8h.4"/>
<path d="M195 138.8h1.9M197.2 138.8h.4M198 138.8h1.9M200.2 138.8h.4M201 138.8h1.9M203.2 138.8h.4M204 138.8h1.9M206.2 138.8h.4M209 136.5v2.3h-2M209 120.7v.4M209 121.5v1.9M209 123.8v.3"/>
<path d="M209 124.5v1.9M209 126.7v.4M209 127.5v1.9M209 129.7v.4M209 130.5v1.9M209 132.8v.3M209 133.5v1.9M209 135.8v.3"/>
</g>
<!-- layer: 0 -->
<g fill="none" stroke="#000" stroke-width=".25">
<path d="M118.9 84.3l-17.8 .1M6.4 168.1h277.3v23.1h-277.3zM49.1 168.1v23.1M92.9 168.1v23.1M138.3 168.1v23.1M185.4 168.1v23.1M234.9 168.1v23.1M257.9 168.1v11.6M270.2 179.7v11.5"/>
<circle cx="117.7" cy="73.1" r=".31"/>
<circle cx="118" cy="74.3" r=".31"/>
<circle cx="118.9" cy="73.4" r="2.04"/>
<circle cx="118.9" cy="72.2" r=".43"/>
<circle cx="119.9" cy="74.3" r=".31"/>
<circle cx="120.2" cy="73.2" r=".31"/>
</g>
<g fill="none" stroke="#000" stroke-width=".25">
<circle cx="137.9" cy="73.9" r=".37"/>
<circle cx="138.9" cy="72.5" r=".37"/>
<circle cx="139.9" cy="73.9" r=".37"/>
<circle cx="147.6" cy="73.9" r=".37"/>
<circle cx="148.6" cy="72.4" r=".37"/>
<circle cx="149.6" cy="73.9" r=".37"/>
<circle cx="159.7" cy="73.9" r=".37"/>
<circle cx="160.7" cy="72.5" r=".37"/>
<circle cx="161.7" cy="73.9" r=".37"/>
<circle cx="170.9" cy="73.9" r=".37"/>
<circle cx="171.9" cy="72.5" r=".37"/>
<circle cx="173" cy="73.9" r=".37"/>
</g>
<!-- layer: 0 -->
<path d="M6.4 25.4h277.3v142.7h-277.3z" fill="none" stroke="#000" stroke-width=".21"/>
<!-- layer: TXT -->
<g fill="none" stroke="#000" stroke-width=".25">
<path d="M9.7 169.7a.49 .49 0 0 0-.6-.4 .49 .49 0 0 0-.4 .6v.4a.49 .49 0 0 0 .4 .6 .49 .49 0 0 0 .6-.4M10 169.3v1.6h.8M11.1 169.3v1.6M11.6 170h.5M12.4 169.3h-.8v1.6h.8M13.7 169.3v1.6l-.9-1.6v1.6M14.2 169.3h.9M14.6 169.3v1.6M17.6 169l-1.1 2.5M19.1 170.9l.5-1.6 .5 1.6M19.2 170.4h.7M20.5 169.3a.88 .88 0 0 1 .8 .5 .88 .88 0 0 1-.2 1l-.6 .1z"/>
<path d="M21.8 169.3a.89 .89 0 0 1 .8 .5 .89 .89 0 0 1-.2 1l-.6 .1zM23.1 170h.7l.2-.3-.2-.4h-.7v1.6M23.5 170l.5 .9M24.4 170h.5M25.2 169.3h-.8v1.6h.8M26.5 169.5a.46 .46 0 0 0-.5-.3 .46 .46 0 0 0-.4 .5l.1 .2 .6 .3 .2 .5a.5 .5 0 0 1-.9 0M27.7 169.5a.44 .44 0 0 0-.5-.2 .44 .44 0 0 0-.3 .5l.7 .4 .1 .5a.52 .52 0 0 1-.9 0M29.3 170.8h.1zM29.4 169.8v.2zM50.2 170.8v-1.6l.5 1.6 .5-1.6v1.6M51.7 170.8l.5-1.6 .5 1.6M51.9 170.3h.7"/>
<path d="M53.1 169.2v1.6M54.5 169.2v1.6l-.9-1.6v1.6M57.1 169.5a.48 .48 0 0 0-.6-.3 .48 .48 0 0 0-.3 .6v.4a.48 .48 0 0 0 .3 .6 .48 .48 0 0 0 .6-.4M57.8 169.2h.1a.89 .89 0 0 1 .7 .6 .89 .89 0 0 1-.3 .9l-.1 .1a.91 .91 0 0 1-.7-.7 .91 .91 0 0 1 .3-.9zM59.8 169.2v1.6l-.9-1.6v1.6M60.3 169.2h.9M60.7 169.2v1.6M61.4 169.9h.8l.1-.3-.1-.4h-.8v1.6M61.9 169.9l.4 .9M62.7 170.8l.5-1.6 .5 1.6M62.9 170.3h.6M65.1 169.5a.48 .48 0 0 0-.6-.3 .48 .48 0 0 0-.4 .6v.4a.48 .48 0 0 0 .4 .6 .48 .48 0 0 0 .6-.4"/>
<path d="M65.4 169.2h.9M65.9 169.2v1.6M66.8 169.2h.2a.89 .89 0 0 1 .6 .6 .89 .89 0 0 1-.3 .9l-.1 .1a.91 .91 0 0 1-.4-1.6zM68 169.9h.7l.1-.3-.1-.4h-.7v1.6M68.4 169.9l.4 .9M70.5 169.8h.1zM70.5 170.6v.2zM94.2 169.9h.5M95 169.1h-.8v1.6h.8M95.4 169.1v1.6h.7M96.4 169.9h.5M97.2 169.1h-.8v1.6h.8"/>
<path d="M98.6 169.5a.48 .48 0 0 0-.6-.4 .48 .48 0 0 0-.4 .6v.4a.48 .48 0 0 0 .4 .6 .48 .48 0 0 0 .6-.4M98.9 169.1h.9M99.4 169.1v1.6M100.1 169.9l.7-.1 .2-.3-.2-.4h-.7v1.6M100.5 169.9l.5 .8M101.4 169.1v1.6M102.8 169.5a.48 .48 0 0 0-.6-.4 .48 .48 0 0 0-.3 .6v.4a.48 .48 0 0 0 .3 .6 .48 .48 0 0 0 .6-.4M103.2 170.7l.5-1.6 .5 1.6M103.4 170.2h.6M104.6 169.1v1.6h.8M107.8 169.5a.49 .49 0 0 0-.6-.4 .49 .49 0 0 0-.3 .6v.4a.49 .49 0 0 0 .3 .6 .49 .49 0 0 0 .6-.4M108.4 169.1h.1a.89 .89 0 0 1 .7 .6 .89 .89 0 0 1-.3 .9l-.1 .1a.91 .91 0 0 1-.7-.7 .91 .91 0 0 1 .3-.9z"/>
<path d="M110.4 169.1v1.6l-.8-1.6v1.6M110.9 169.1h.9M111.4 169.1v1.6M112.1 169.9l.7-.1 .2-.3-.2-.4h-.7v1.6M112.5 169.9l.5 .8M113.4 170.7l.5-1.6 .5 1.6M113.6 170.2h.6M115.7 169.5a.49 .49 0 0 0-.6-.4 .49 .49 0 0 0-.3 .6v.4a.49 .49 0 0 0 .3 .6 .49 .49 0 0 0 .6-.4M116.1 169.1h.9M116.5 169.1v1.6M117.5 169.1h.1a.89 .89 0 0 1 .7 .6 .89 .89 0 0 1-.3 .9l-.1 .1a.91 .91 0 0 1-.7-.7 .91 .91 0 0 1 .3-.9zM118.6 169.9l.8-.1 .1-.3-.1-.4h-.8v1.6"/>
<path d="M119 169.9l.5 .8M121.1 169.7h.1zM121.2 170.6v.1zM141.6 169.3a.88 .88 0 0 1 .9 .5 .88 .88 0 0 1-.3 1l-.6 .1zM142.9 170h.8l.1-.3-.1-.4h-.8v1.6M143.4 170l.4 .9M144.2 170.9l.5-1.6 .6 1.6M144.4 170.4h.7M145.6 169.3l.3 1.6 .3-1.6 .4 1.6 .3-1.6M147.1 169.3v1.6M148.5 169.3v1.6l-.9-1.6v1.6M150 169.7a.49 .49 0 0 0-.6-.4 .49 .49 0 0 0-.4 .6v.4a.49 .49 0 0 0 .5 .6 .49 .49 0 0 0 .5-.6h-.4"/>
<path d="M151.5 169.3h.9M152 169.3v1.6M152.6 169.3v1.6M153.1 169.3h.9M153.6 169.3v1.6M154.3 169.3v1.6h.7M155.3 170h.6M156.2 169.3h-.9v1.6h.9M157.7 170.8h.2zM157.8 169.8v.2zM186.4 169.5v1.7h.8M187.5 170.3h.5"/>
<path d="M188.3 169.5h-.8v1.7h.8M188.7 169.5l.3 1.7 .3-1.7 .3 1.7 .3-1.7M191.4 170.1v.1zM191.4 171v.2zM234.9 179.7h48.8M237.4 169.9a.49 .49 0 0 0-.6-.4 .49 .49 0 0 0-.3 .7v.3a.49 .49 0 0 0 .3 .7 .49 .49 0 0 0 .6-.4M237.8 170.3h.9M237.8 169.5v1.7M238.7 169.5v1.7M239.2 170.3h.5M240 169.5h-.8v1.7h.8M241.3 169.9a.48 .48 0 0 0-.6-.4 .48 .48 0 0 0-.3 .7v.3a.48 .48 0 0 0 .3 .7 .48 .48 0 0 0 .6-.4"/>
<path d="M241.7 169.5v1.7M242 170.2l.6 1M242.6 169.5l-.9 1.1M243 170.3h.5M243.8 169.5h-.8v1.7h.8M244.2 169.5a.88 .88 0 0 1 .9 .6 .88 .88 0 0 1-.3 1l-.6 .1zM246.8 170.1v.1zM246.8 171v.2zM259.4 169.5a.88 .88 0 0 1 .9 .6 .88 .88 0 0 1-.2 1l-.7 .1zM260.8 171.2l.4-1.7 .6 1.7M260.9 170.6h.7M262.1 169.5h.9"/>
<path d="M262.6 169.5v1.7M263.3 170.3h.5M264.1 169.5h-.8v1.7h.8M265.7 170.1v.1zM265.7 171v.2zM236.5 181.1a.88 .88 0 0 1 .9 .5 .88 .88 0 0 1-.3 1l-.6 .1zM237.8 181.8h.8v-.6l-.8-.1v1.6M238.2 181.8l.5 .9M239.1 182.7l.5-1.6 .5 1.6M239.3 182.2h.6M240.5 181.1l.3 1.6 .3-1.6 .3 1.6 .4-1.6M242 181.1v1.6"/>
<path d="M243.4 181.1v1.6l-.9-1.6v1.6M244.8 181.4a.48 .48 0 0 0-.6-.3 .48 .48 0 0 0-.3 .6v.4a.49 .49 0 0 0 .5 .6 .49 .49 0 0 0 .4-.6h-.3M247.3 181.1v1.6l-.9-1.6v1.6M248 181.1h.2a.85 .85 0 0 1 .6 .8 .85 .85 0 0 1-.6 .8 1.09 1.09 0 0 1-.2-1.6zM249.2 182.5l.1 .1M251 181.6v.2zM251 182.5v.2zM271.7 181.8h.8v-.7h-.8v1.6M272.2 181.8l.4 .9M273.1 181.8h.5M273.9 181.1h-.8v1.6h.8M274.3 181.1l.5 1.6 .5-1.6"/>
<path d="M276.8 181.6v.2zM276.8 182.5v.2z"/>
</g>
<text font-size="3.8" x="85.5" y="136.8">32A DB</text>
<text font-size="3.7" x="276.3" y="188.8">0</text>
<g font-size="3.4">
<text x="142.3" y="177.2">SINGLE LINE DIAGRAM</text>
<text x="155.7" y="181.1">(SLD)</text>
</g>
<text font-size="3.3" x="240.7" y="188.5">I2R-DGT-SLD</text>
<text font-size="3.2" x="261.8" y="177">5 AUG 2025</text>
<text font-size="2.9" x="136.5" y="151.1">SIDE PROVIDED SOURCE</text>
<text font-size="2.8" x="7.9" y="174.9">DGT PROFESSIONAL PTE LTD</text>
<text font-size="2.7" x="85.4" y="141.9">(Located inside Premises)</text>
<g font-size="2.5">
<text x="118.3" y="68.8" transform="rotate(-90 118.3 68.8)">32A 5-PIN 1ɸ Cee-Form</text>
<text x="121" y="68.9" transform="rotate(-90 121 68.9)">INDUSTRIAL SOCKET</text>
<text x="138.3" y="68.9" transform="rotate(-90 138.3 68.9)">16A 3-PIN 1ɸ Cee-Form</text>
<text x="140.9" y="68.9" transform="rotate(-90 140.9 68.9)">INDUSTRIAL SOCKET</text>
<text x="148" y="68.9" transform="rotate(-90 148 68.9)">16A 3-PIN 1ɸ Cee-Form</text>
<text x="150.6" y="68.8" transform="rotate(-90 150.6 68.8)">INDUSTRIAL SOCKET</text>
<text x="160.1" y="68.9" transform="rotate(-90 160.1 68.9)">16A 3-PIN 1ɸ Cee-Form</text>
<text x="162.7" y="68.9" transform="rotate(-90 162.7 68.9)">INDUSTRIAL SOCKET</text>
<text x="171.3" y="68.9" transform="rotate(-90 171.3 68.9)">16A 3-PIN 1ɸ Cee-Form</text>
<text x="174" y="68.9" transform="rotate(-90 174 68.9)">INDUSTRIAL SOCKET</text>
</g>
<g font-size="2.2">
<text x="9.4" y="183.4">1 BUKIT BATOK CENTRAL</text>
<text x="9.6" y="180.7">WEST MALL</text>
<text x="9.5" y="188.7">(OPPOSITE BREADTALK, OUTSIDE)</text>
<text x="9.5" y="186">SINGAPORE 5658713</text>
</g>
</svg>
